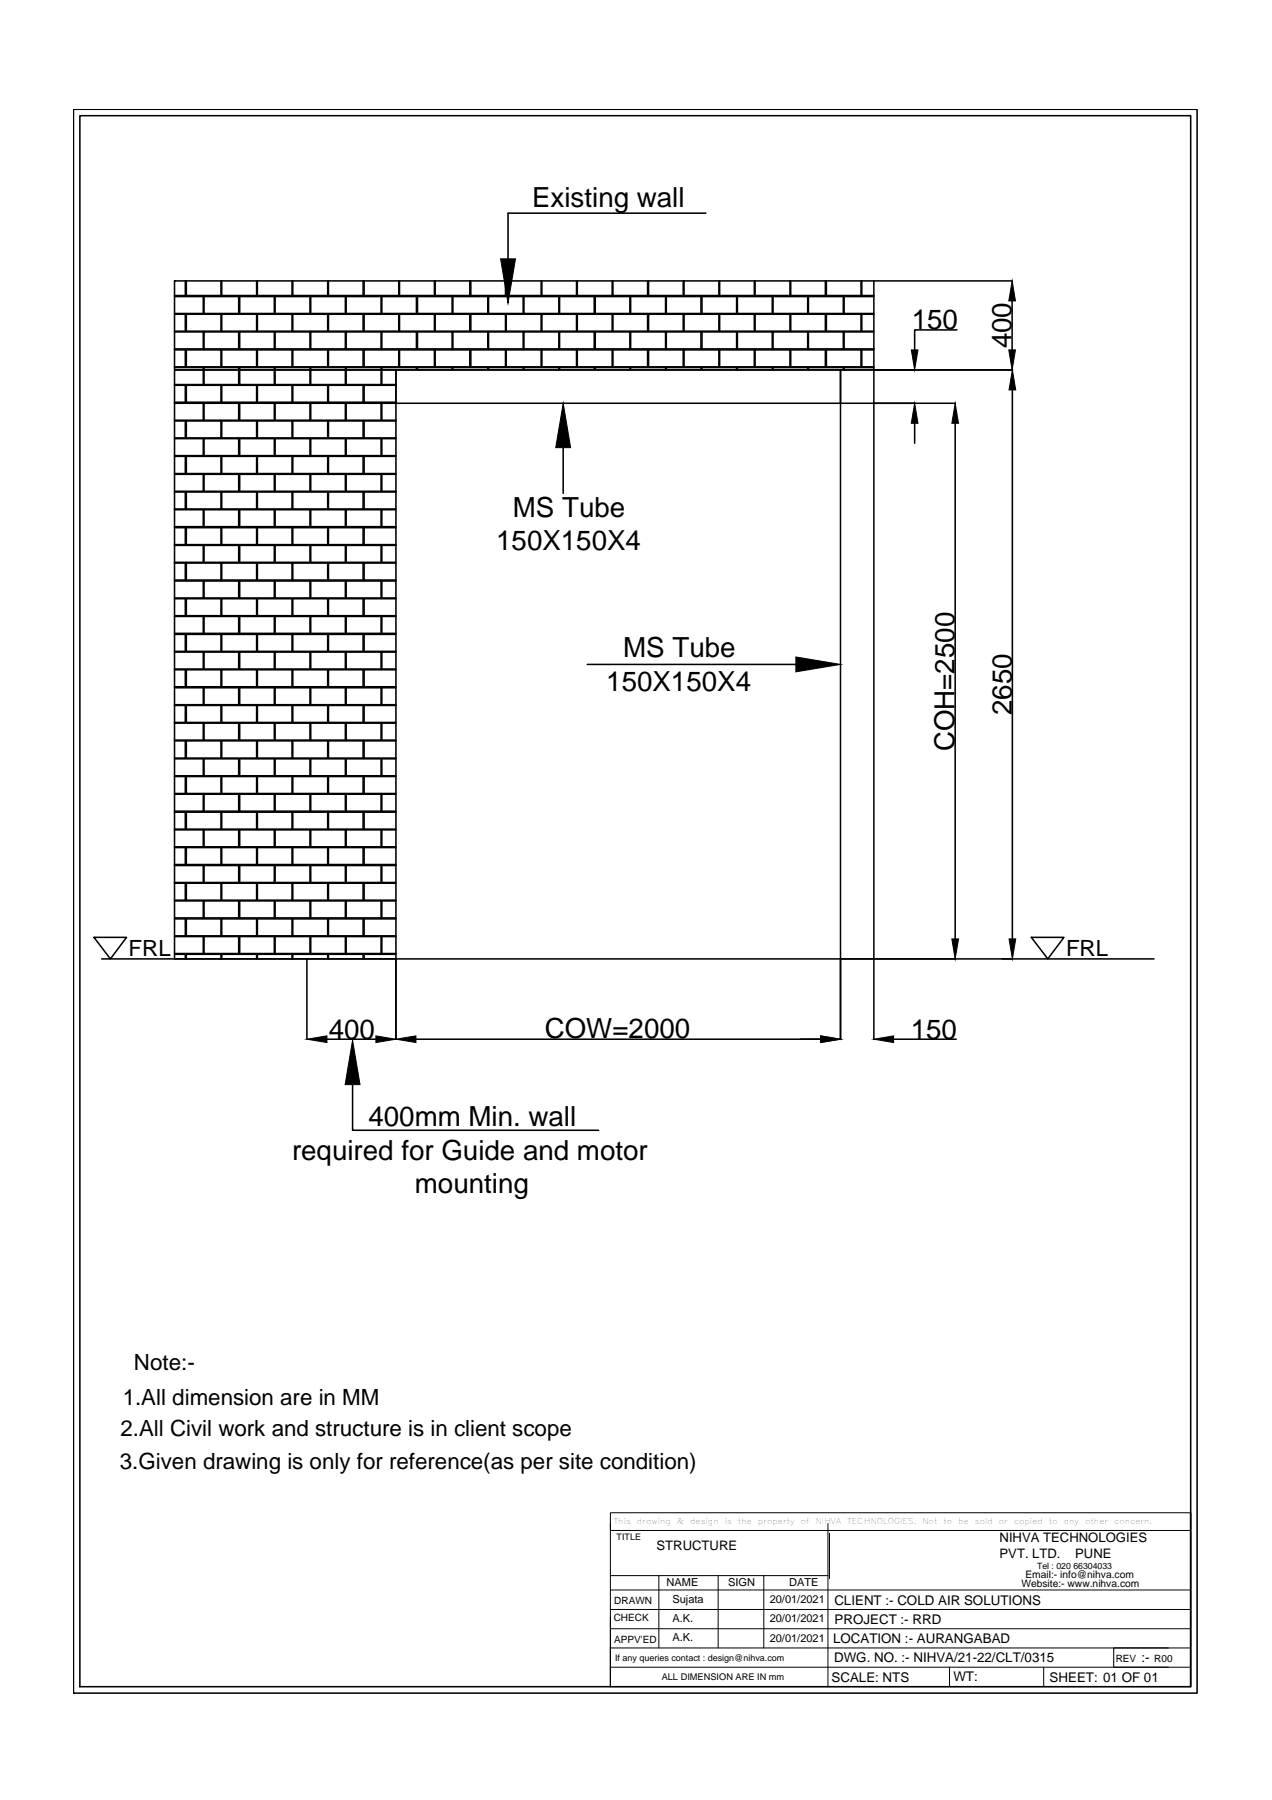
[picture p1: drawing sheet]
<svg xmlns="http://www.w3.org/2000/svg" width="210mm" height="297mm" viewBox="0 0 210 297" stroke-linecap="round" stroke-linejoin="round" font-family="sans-serif">
<!-- layer: 0 -->
<g fill="none" stroke="#000" stroke-width=".25">
<path d="M12.1 18h185.4v261.4h-185.4zM13.2 19.1h183.3v259.2h-183.3zM116.5 35.2h-32.7v7.5M28.8 46.4h115.4v14.6h-115.4zM28.8 51.9h1.8v2.8h-1.8M28.8 57.7h1.8v2.8h-1.8M28.8 48.9h4.7v2.8h-4.7M28.8 54.8h4.7v2.8h-4.7M30.6 46.4v2.4h-1.8M30.7 46.4v2.4h5.8v-2.4M30.7 51.9h5.8v2.8h-5.8zM30.7 57.7h5.8v2.8h-5.8z"/>
<path d="M33.7 48.9h5.7v2.8h-5.7zM33.7 54.8h5.7v2.8h-5.7zM36.6 46.4v2.4h5.7v-2.4M36.6 51.9h5.7v2.8h-5.7zM36.6 57.7h5.7v2.8h-5.7zM39.6 48.9h5.7v2.8h-5.7zM39.6 54.8h5.7v2.8h-5.7zM42.5 46.4v2.4h5.7v-2.4M42.5 51.9h5.7v2.8h-5.7zM42.5 57.7h5.7v2.8h-5.7zM45.4 48.9h5.8v2.8h-5.8zM45.4 54.8h5.8v2.8h-5.8z"/>
<path d="M48.3 46.4v2.4h5.8v-2.4M48.3 51.9h5.8v2.8h-5.8zM48.3 57.7h5.8v2.8h-5.8zM51.3 48.9h5.7v2.8h-5.7zM51.3 54.8h5.7v2.8h-5.7zM54.2 46.4v2.4h5.7v-2.4M54.2 51.9h5.7v2.8h-5.7zM54.2 57.7h5.7v2.8h-5.7zM57.1 48.9h5.8v2.8h-5.8zM57.1 54.8h5.8v2.8h-5.8zM60.1 46.4v2.4h5.7v-2.4M60.1 51.9h5.7v2.8h-5.7z"/>
<path d="M60.1 57.7h5.7v2.8h-5.7zM63 48.9h5.7v2.8h-5.7zM63 54.8h5.7v2.8h-5.7zM65.9 51.9h5.8v2.8h-5.8zM65.9 57.7h5.8v2.8h-5.8zM65.9 46.4v2.4h5.8v-2.4M68.9 48.9h5.7v2.8h-5.7zM68.9 54.8h5.7v2.8h-5.7zM71.8 51.9h5.7v2.8h-5.7zM71.8 57.7h5.7v2.8h-5.7zM71.8 46.4v2.4h5.7v-2.4M74.7 48.9h5.8v2.8h-5.8z"/>
<path d="M74.7 54.8h5.8v2.8h-5.8zM77.7 51.9h5.7v2.8h-5.7zM77.7 57.7h5.7v2.8h-5.7zM77.7 46.4v2.4h5.7v-2.4M80.6 48.9h5.7v2.8h-5.7zM80.6 54.8h5.7v2.8h-5.7zM83.5 51.9h5.8v2.8h-5.8zM83.5 57.7h5.8v2.8h-5.8zM83.5 46.4v2.4h5.8v-2.4M86.5 48.9h5.7v2.8h-5.7zM86.5 54.8h5.7v2.8h-5.7zM89.4 51.9h5.7v2.8h-5.7z"/>
<path d="M89.4 57.7h5.7v2.8h-5.7zM89.4 46.4v2.4h5.7v-2.4M92.3 48.9h5.8v2.8h-5.8zM92.3 54.8h5.8v2.8h-5.8zM95.3 51.9h5.7v2.8h-5.7zM95.3 57.7h5.7v2.8h-5.7zM95.3 46.4v2.4h5.7v-2.4M98.2 48.9h5.7v2.8h-5.7zM98.2 54.8h5.7v2.8h-5.7zM101.1 51.9h5.8v2.8h-5.8zM101.1 57.7h5.8v2.8h-5.8zM101.1 46.4v2.4h5.8v-2.4"/>
<path d="M104.1 48.9h5.7v2.8h-5.7zM104.1 54.8h5.7v2.8h-5.7zM107 51.9h5.7v2.8h-5.7zM107 57.7h5.7v2.8h-5.7zM107 46.4v2.4h5.7v-2.4M110 48.9h5.7v2.8h-5.7zM110 54.8h5.7v2.8h-5.7zM112.9 51.9h5.7v2.8h-5.7zM112.9 57.7h5.7v2.8h-5.7zM112.9 46.4v2.4h5.7v-2.4M115.8 48.9h5.8v2.8h-5.8zM115.8 54.8h5.8v2.8h-5.8z"/>
<path d="M118.8 51.9h5.7v2.8h-5.7zM118.8 57.7h5.7v2.8h-5.7zM118.8 46.4v2.4h5.7v-2.4M121.7 48.9h5.7v2.8h-5.7zM121.7 54.8h5.7v2.8h-5.7zM124.6 51.9h5.8v2.8h-5.8zM124.6 57.7h5.8v2.8h-5.8zM124.6 46.4v2.4h5.8v-2.4M127.6 48.9h5.7v2.8h-5.7zM127.6 54.8h5.7v2.8h-5.7zM130.5 51.9h5.7v2.8h-5.7zM130.5 57.7h5.7v2.8h-5.7z"/>
<path d="M130.5 46.4v2.4h5.7v-2.4M133.4 48.9h5.8v2.8h-5.8zM133.4 54.8h5.8v2.8h-5.8zM136.4 51.9h5.7v2.8h-5.7zM136.4 57.7h5.7v2.8h-5.7zM136.4 46.4v2.4h5.7v-2.4M142.2 46.4v2.4h2M144.2 48.9h-4.9v2.8h4.9M144.2 51.9h-2v2.8h2M144.2 54.8h-4.9v2.8h4.9M144.2 57.7h-2v2.8h2M144.2 46.4h22.8"/>
<path d="M157.9 54.4h-7v3.3M167 49.7v8M28.8 61h36.5v97.2h-36.5zM28.8 63.6h1.8v2.8h-1.8M28.8 66.5h4.7v2.8h-4.7M28.8 69.5h1.8v2.8h-1.8M28.8 72.4h4.7v2.8h-4.7M28.8 75.3h1.8v2.8h-1.8M28.8 78.3h4.7v2.8h-4.7M28.8 60.7h4.7v2.8h-4.7M30.7 63.6h5.8v2.8h-5.8zM30.7 69.5h5.8v2.8h-5.8z"/>
<path d="M30.7 75.3h5.8v2.8h-5.8zM33.7 66.5h5.7v2.8h-5.7zM33.7 72.4h5.7v2.8h-5.7zM33.7 78.3h5.7v2.8h-5.7zM33.7 60.7h5.7v2.8h-5.7zM36.6 63.6h5.7v2.8h-5.7zM36.6 69.5h5.7v2.8h-5.7zM36.6 75.3h5.7v2.8h-5.7zM39.6 66.5h5.7v2.8h-5.7zM39.6 72.4h5.7v2.8h-5.7zM39.6 78.3h5.7v2.8h-5.7zM39.6 60.7h5.7v2.8h-5.7z"/>
<path d="M42.5 63.6h5.7v2.8h-5.7zM42.5 69.5h5.7v2.8h-5.7zM42.5 75.3h5.7v2.8h-5.7zM45.4 66.5h5.8v2.8h-5.8zM45.4 72.4h5.8v2.8h-5.8zM45.4 78.3h5.8v2.8h-5.8zM45.4 60.7h5.8v2.8h-5.8zM48.3 63.6h5.8v2.8h-5.8zM48.3 69.5h5.8v2.8h-5.8zM48.3 75.3h5.8v2.8h-5.8zM51.3 66.5h5.7v2.8h-5.7zM51.3 72.4h5.7v2.8h-5.7z"/>
<path d="M51.3 78.3h5.7v2.8h-5.7zM51.3 60.7h5.7v2.8h-5.7zM54.2 63.6h5.7v2.8h-5.7zM54.2 69.5h5.7v2.8h-5.7zM54.2 75.3h5.7v2.8h-5.7zM57.1 66.5h5.8v2.8h-5.8zM57.1 72.4h5.8v2.8h-5.8zM57.1 78.3h5.8v2.8h-5.8zM57.1 60.7h5.8v2.8h-5.8zM65.3 61h73.4v5.5h-73.4zM65.3 63.6h-5.2v2.8h5.2M65.3 66.5h-2.3v2.8h2.3"/>
<path d="M65.3 69.5h-5.2v2.8h5.2M65.3 72.4h-2.3v2.8h2.3M65.3 75.3h-5.2v2.8h5.2M65.3 78.3h-2.3v2.8h2.3M68.7 61v-.3h-5.7v2.8h2.3M68.9 61v-.3h5.7v.3M74.7 61v-.3h5.8v.3M80.6 61v-.3h5.7v.3M86.5 61v-.3h5.7v.3M92.3 61v-.3h5.8v.3M92.9 73.9v7.5M98.2 61v-.3h5.7v.3"/>
<path d="M104.1 61v-.3h5.7v.3M110 61v-.3h5.7v.3M115.8 61v-.3h5.8v.3M121.7 61v-.3h5.7v.3M127.6 61v-.3h5.7v.3M133.4 61v-.3h5.8v.3M138.7 61h5.5v97.2h-5.5zM138.7 66.5h19M144.2 60.7h-4.9v.3M144.2 61h22.9M150.9 69.9v3.3M157.6 69.9v85"/>
<path d="M167.1 64.3v90.6M28.8 81.2h1.8v2.8h-1.8M28.8 84.1h4.7v2.8h-4.7M28.8 87.1h1.8v2.8h-1.8M28.8 90h4.7v2.8h-4.7M28.8 92.9h1.8v2.8h-1.8M28.8 95.9h4.7v2.8h-4.7M28.8 98.8h1.8v2.8h-1.8M30.7 81.2h5.8v2.8h-5.8zM30.7 87.1h5.8v2.8h-5.8zM30.7 92.9h5.8v2.8h-5.8zM30.7 98.8h5.8v2.8h-5.8z"/>
<path d="M33.7 84.1h5.7v2.8h-5.7zM33.7 90h5.7v2.8h-5.7zM33.7 95.9h5.7v2.8h-5.7zM36.6 81.2h5.7v2.8h-5.7zM36.6 87.1h5.7v2.8h-5.7zM36.6 92.9h5.7v2.8h-5.7zM36.6 98.8h5.7v2.8h-5.7zM39.6 84.1h5.7v2.8h-5.7zM39.6 90h5.7v2.8h-5.7zM39.6 95.9h5.7v2.8h-5.7zM42.5 81.2h5.7v2.8h-5.7zM42.5 87.1h5.7v2.8h-5.7z"/>
<path d="M42.5 92.9h5.7v2.8h-5.7zM42.5 98.8h5.7v2.8h-5.7zM45.4 84.1h5.8v2.8h-5.8zM45.4 90h5.8v2.8h-5.8zM45.4 95.9h5.8v2.8h-5.8zM48.3 81.2h5.8v2.8h-5.8zM48.3 87.1h5.8v2.8h-5.8zM48.3 92.9h5.8v2.8h-5.8zM48.3 98.8h5.8v2.8h-5.8zM51.3 84.1h5.7v2.8h-5.7zM51.3 90h5.7v2.8h-5.7zM51.3 95.9h5.7v2.8h-5.7z"/>
<path d="M54.2 81.2h5.7v2.8h-5.7zM54.2 87.1h5.7v2.8h-5.7zM54.2 92.9h5.7v2.8h-5.7zM54.2 98.8h5.7v2.8h-5.7zM57.1 84.1h5.8v2.8h-5.8zM57.1 90h5.8v2.8h-5.8zM57.1 95.9h5.8v2.8h-5.8zM65.3 81.2h-5.2v2.8h5.2M65.3 84.1h-2.3v2.8h2.3M65.3 87.1h-5.2v2.8h5.2M65.3 90h-2.3v2.8h2.3M65.3 92.9h-5.2v2.8h5.2"/>
<path d="M65.3 95.9h-2.3v2.8h2.3M65.3 98.8h-5.2v2.8h5.2M28.8 101.7h4.7v2.8h-4.7M28.8 104.7h1.8v2.8h-1.8M28.8 107.6h4.7v2.8h-4.7M28.8 110.5h1.8v2.8h-1.8M28.8 113.5h4.7v2.8h-4.7M28.8 116.4h1.8v2.8h-1.8M28.8 119.3h4.7v2.8h-4.7M30.7 104.7h5.8v2.8h-5.8zM30.7 110.5h5.8v2.8h-5.8zM30.7 116.4h5.8v2.8h-5.8z"/>
<path d="M33.7 101.7h5.7v2.8h-5.7zM33.7 107.6h5.7v2.8h-5.7zM33.7 113.5h5.7v2.8h-5.7zM33.7 119.3h5.7v2.8h-5.7zM36.6 104.7h5.7v2.8h-5.7zM36.6 110.5h5.7v2.8h-5.7zM36.6 116.4h5.7v2.8h-5.7zM39.6 101.7h5.7v2.8h-5.7zM39.6 107.6h5.7v2.8h-5.7zM39.6 113.5h5.7v2.8h-5.7zM39.6 119.3h5.7v2.8h-5.7zM42.5 104.7h5.7v2.8h-5.7z"/>
<path d="M42.5 110.5h5.7v2.8h-5.7zM42.5 116.4h5.7v2.8h-5.7zM45.4 101.7h5.8v2.8h-5.8zM45.4 107.6h5.8v2.8h-5.8zM45.4 113.5h5.8v2.8h-5.8zM45.4 119.3h5.8v2.8h-5.8zM48.3 104.7h5.8v2.8h-5.8zM48.3 110.5h5.8v2.8h-5.8zM48.3 116.4h5.8v2.8h-5.8zM51.3 101.7h5.7v2.8h-5.7zM51.3 107.6h5.7v2.8h-5.7zM51.3 113.5h5.7v2.8h-5.7z"/>
<path d="M51.3 119.3h5.7v2.8h-5.7zM54.2 104.7h5.7v2.8h-5.7zM54.2 110.5h5.7v2.8h-5.7zM54.2 116.4h5.7v2.8h-5.7zM57.1 101.7h5.8v2.8h-5.8zM57.1 107.6h5.8v2.8h-5.8zM57.1 113.5h5.8v2.8h-5.8zM57.1 119.3h5.8v2.8h-5.8zM65.3 101.7h-2.3v2.8h2.3M65.3 104.7h-5.2v2.8h5.2M65.3 107.6h-2.3v2.8h2.3M65.3 110.5h-5.2v2.8h5.2"/>
<path d="M65.3 113.5h-2.3v2.8h2.3M65.3 116.4h-5.2v2.8h5.2M65.3 119.3h-2.3v2.8h2.3M96.9 109.6h34.4M28.8 122.3h1.8v2.8h-1.8M28.8 125.2h4.7v2.8h-4.7M28.8 128.1h1.8v2.8h-1.8M28.8 131.1h4.7v2.8h-4.7M28.8 134h1.8v2.8h-1.8M28.8 136.9h4.7v2.8h-4.7M28.8 139.9h1.8v2.8h-1.8M30.7 122.3h5.8v2.8h-5.8z"/>
<path d="M30.7 128.1h5.8v2.8h-5.8zM30.7 134h5.8v2.8h-5.8zM30.7 139.9h5.8v2.8h-5.8zM33.7 125.2h5.7v2.8h-5.7zM33.7 131.1h5.7v2.8h-5.7zM33.7 136.9h5.7v2.8h-5.7zM36.6 122.3h5.7v2.8h-5.7zM36.6 128.1h5.7v2.8h-5.7zM36.6 134h5.7v2.8h-5.7zM36.6 139.9h5.7v2.8h-5.7zM39.6 125.2h5.7v2.8h-5.7zM39.6 131.1h5.7v2.8h-5.7z"/>
<path d="M39.6 136.9h5.7v2.8h-5.7zM42.5 122.3h5.7v2.8h-5.7zM42.5 128.1h5.7v2.8h-5.7zM42.5 134h5.7v2.8h-5.7zM42.5 139.9h5.7v2.8h-5.7zM45.4 125.2h5.8v2.8h-5.8zM45.4 131.1h5.8v2.8h-5.8zM45.4 136.9h5.8v2.8h-5.8zM48.3 122.3h5.8v2.8h-5.8zM48.3 128.1h5.8v2.8h-5.8zM48.3 134h5.8v2.8h-5.8zM48.3 139.9h5.8v2.8h-5.8z"/>
<path d="M51.3 125.2h5.7v2.8h-5.7zM51.3 131.1h5.7v2.8h-5.7zM51.3 136.9h5.7v2.8h-5.7zM54.2 122.3h5.7v2.8h-5.7zM54.2 128.1h5.7v2.8h-5.7zM54.2 134h5.7v2.8h-5.7zM54.2 139.9h5.7v2.8h-5.7zM57.1 125.2h5.8v2.8h-5.8zM57.1 131.1h5.8v2.8h-5.8zM57.1 136.9h5.8v2.8h-5.8zM65.3 122.3h-5.2v2.8h5.2M65.3 125.2h-2.3v2.8h2.3"/>
<path d="M65.3 128.1h-5.2v2.8h5.2M65.3 131.1h-2.3v2.8h2.3M65.3 134h-5.2v2.8h5.2M65.3 136.9h-2.3v2.8h2.3M65.3 139.9h-5.2v2.8h5.2M15.5 154.7h5.4l-2.7 3.5zM16.8 158.2h173.6M28.8 142.8h4.7v2.8h-4.7M28.8 145.8h1.8v2.7h-1.8M28.8 148.7h4.7v2.8h-4.7M28.8 151.6h1.8v2.8h-1.8M28.8 154.6h4.7v2.8h-4.7"/>
<path d="M28.8 157.5h1.8v.7M30.7 145.8h5.8v2.7h-5.8zM30.7 151.6h5.8v2.8h-5.8zM30.7 158.2v-.7h5.8v.7M33.7 142.8h5.7v2.8h-5.7zM33.7 148.7h5.7v2.8h-5.7zM33.7 154.6h5.7v2.8h-5.7zM36.6 145.8h5.7v2.7h-5.7zM36.6 151.6h5.7v2.8h-5.7zM36.6 158.2v-.7h5.7v.7M39.6 142.8h5.7v2.8h-5.7zM39.6 148.7h5.7v2.8h-5.7z"/>
<path d="M39.6 154.6h5.7v2.8h-5.7zM42.5 145.8h5.7v2.7h-5.7zM42.5 151.6h5.7v2.8h-5.7zM42.5 158.2v-.7h5.7v.7M45.4 142.8h5.8v2.8h-5.8zM45.4 148.7h5.8v2.8h-5.8zM45.4 154.6h5.8v2.8h-5.8zM48.3 145.8h5.8v2.7h-5.8zM48.3 151.6h5.8v2.8h-5.8zM48.3 158.2v-.7h5.8v.7M50.6 158.3v13.2M51.3 142.8h5.7v2.8h-5.7z"/>
<path d="M51.3 148.7h5.7v2.8h-5.7zM51.3 154.6h5.7v2.8h-5.7zM54.2 145.8h5.7v2.7h-5.7zM54.2 151.6h5.7v2.8h-5.7zM54.2 158.2v-.7h5.7v.7M57.1 142.8h5.8v2.8h-5.8zM57.1 148.7h5.8v2.8h-5.8zM57.1 154.6h5.8v2.8h-5.8zM65.3 142.8h-2.3v2.8h2.3M65.3 145.8h-5.2v2.7h5.2M65.3 148.7h-2.3v2.8h2.3M65.3 151.6h-5.2v2.8h5.2"/>
<path d="M65.3 154.6h-2.3v2.8h2.3M65.3 157.5h-5.2v.7M65.3 158.2v13.3M138.7 158.2v13.3M144.2 158.2v13.3M170.2 154.7h5.4l-2.7 3.5zM53.9 171.5h8.1M58.2 179v7.5h40.6M68.6 171.5h66.8M147.5 171.5h10.3M196.5 249.6v28.7"/>
</g>
<g fill="#000" stroke="#000" stroke-width=".17">
<path d="M82.6 42.7h2.5l-1.3 7.3zM150.4 57.7h1.1l-.6 3.3zM166.5 57.7h1.1l-.6 3.3zM167 46.4l.6 3.3h-1.1zM92.9 66.5l1.3 7.4h-2.5zM150.9 66.5l.6 3.4h-1.1zM157.6 66.5l.6 3.4h-1.1zM167.1 61l.5 3.3h-1.1zM131.3 108.4l7.4 1.2-7.4 1.3zM157.1 154.9h1.1l-.6 3.3zM166.5 154.9h1.1l-.5 3.3zM50.6 171.5l3.3-.6v1.1z"/>
<path d="M58.2 171.7l1.2 7.3h-2.4zM62 170.9l3.3 .6-3.3 .5zM65.3 171.5l3.3-.6v1.1zM135.4 170.9l3.3 .6-3.3 .5zM144.2 171.5l3.3-.6v1.1z"/>
</g>
<g fill="none" stroke="#000" stroke-width=".17">
<path d="M100.7 251.4v26.9h95.8M136.6 251.4v26.9M136.9 253v7.5M196.5 249.6h-95.8v3h95.8M100.7 266.9v11.4v-6.4h92.1M100.7 268.8h95.8M100.7 265.6h95.8M100.7 262.4h95.8M100.7 260h35.9M100.7 275.1h92.1M108.7 260v11.9M118.5 260v11.9"/>
<path d="M126 260v11.9M156.7 275.1v3.2M172.2 275.1v3.2M196.5 271.9h-12.7v3.2h12.7"/>
</g>
<g font-size="4.6">
<text x="87.8" y="34.1">Existing wall</text>
<text x="150.5" y="54.4">150</text>
<text x="166.9" y="57.5" transform="rotate(-90 166.9 57.5)">400</text>
<text x="84.6" y="85.3">MS Tube</text>
<text x="81.9" y="90.8">150X150X4</text>
<text x="102.8" y="108.5">MS Tube</text>
<text x="100" y="114">150X150X4</text>
<text x="167" y="118" transform="rotate(-90 167 118)">2650</text>
<text x="157.5" y="124" transform="rotate(-90 157.5 124)">COH=2500</text>
<text x="54.2" y="171.4">400</text>
<text x="89.9" y="171.4">COW=2000</text>
<text x="150.3" y="171.4">150</text>
<text x="60.8" y="185.8">400mm Min. wall</text>
<text x="48.2" y="191.3">required for Guide and motor</text>
<text x="68.5" y="196.9">mounting</text>
</g>
<g font-size="3.7">
<text x="21.2" y="157.7">FRL</text>
<text x="175.9" y="157.7">FRL</text>
<text x="22.1" y="226.1">Note:-</text>
<text x="20.2" y="231.8">1.All dimension are in MM</text>
<text x="19.9" y="237">2.All Civil work and structure is in client scope</text>
<text x="19.8" y="242.4">3.Given drawing is only for reference(as per site condition)</text>
</g>
<g font-size="2.2">
<text x="108.3" y="255.8">STRUCTURE</text>
<text x="164.9" y="254.5">NIHVA TECHNOLOGIES</text>
<text x="164.9" y="257.1">PVT. LTD.</text>
<text x="177.4" y="257.1">PUNE</text>
<text x="137.7" y="264.8">CLIENT :- COLD AIR SOLUTIONS</text>
<text x="137.7" y="267.9">PROJECT :- RRD</text>
<text x="137.5" y="271.1">LOCATION :- AURANGABAD</text>
<text x="137.6" y="274.3">DWG. NO. :- NIHVA/21-22/CLT/0315</text>
<text x="188.4" y="274.2">:-</text>
<text x="137.2" y="277.5">SCALE: NTS</text>
<text x="157.3" y="277.5">WT:</text>
<text x="173.2" y="277.5">SHEET: 01 OF 01</text>
</g>
<g font-size="1.8">
<text x="110" y="261.8">NAME</text>
<text x="120.2" y="261.8">SIGN</text>
<text x="130.2" y="261.8">DATE</text>
<text x="111" y="264.5">Sujata</text>
<text x="111" y="267.6">A.K.</text>
<text x="127" y="264.5">20/01/2021</text>
<text x="127" y="267.7">20/01/2021</text>
<text x="111" y="270.8">A.K.</text>
<text x="127" y="270.9">20/01/2021</text>
</g>
<g font-size="1.7">
<text x="168.5" y="262">Website:- www.nihva.com</text>
<text x="169.2" y="260.5">Email:- info@nihva.com</text>
<text x="101.3" y="267.5">CHECK</text>
<text x="101.4" y="264.7">DRAWN</text>
<text x="101.4" y="271.1">APPV'ED</text>
<text x="184.1" y="274.2">REV</text>
<text x="190.5" y="274.2">R00</text>
</g>
<g font-size="1.5">
<text x="101.7" y="254.2">TITLE</text>
<text x="101.5" y="274.1">If any queries contact : design@nihva.com</text>
<text x="109.2" y="277.2">ALL DIMENSION ARE IN mm</text>
</g>
<text font-size="1.4" x="171.1" y="258.9">Tel : 020 66304033</text>
<g font-size="1.3">
<text x="101.3" y="251.4">This</text>
<text x="105.1" y="251.4">drawing</text>
<text x="111.7" y="251.4">&amp;</text>
<text x="113.9" y="251.4">design</text>
<text x="119.6" y="251.4">is</text>
<text x="121.8" y="251.4">the</text>
<text x="125.1" y="251.4">property</text>
<text x="132.2" y="251.4">of</text>
<text x="134.6" y="251.4">NIHVA</text>
<text x="139.8" y="251.4">TECHNOLOGIES.</text>
<text x="152.2" y="251.4">Not</text>
<text x="155.7" y="251.4">to</text>
<text x="158.1" y="251.4">be</text>
<text x="160.9" y="251.4">sold</text>
<text x="164.8" y="251.4">or</text>
<text x="167.3" y="251.4">copied</text>
<text x="173.1" y="251.4">to</text>
<text x="175.5" y="251.4">any</text>
<text x="179.1" y="251.4">other</text>
<text x="183.9" y="251.4">concern.</text>
</g>
</svg>
